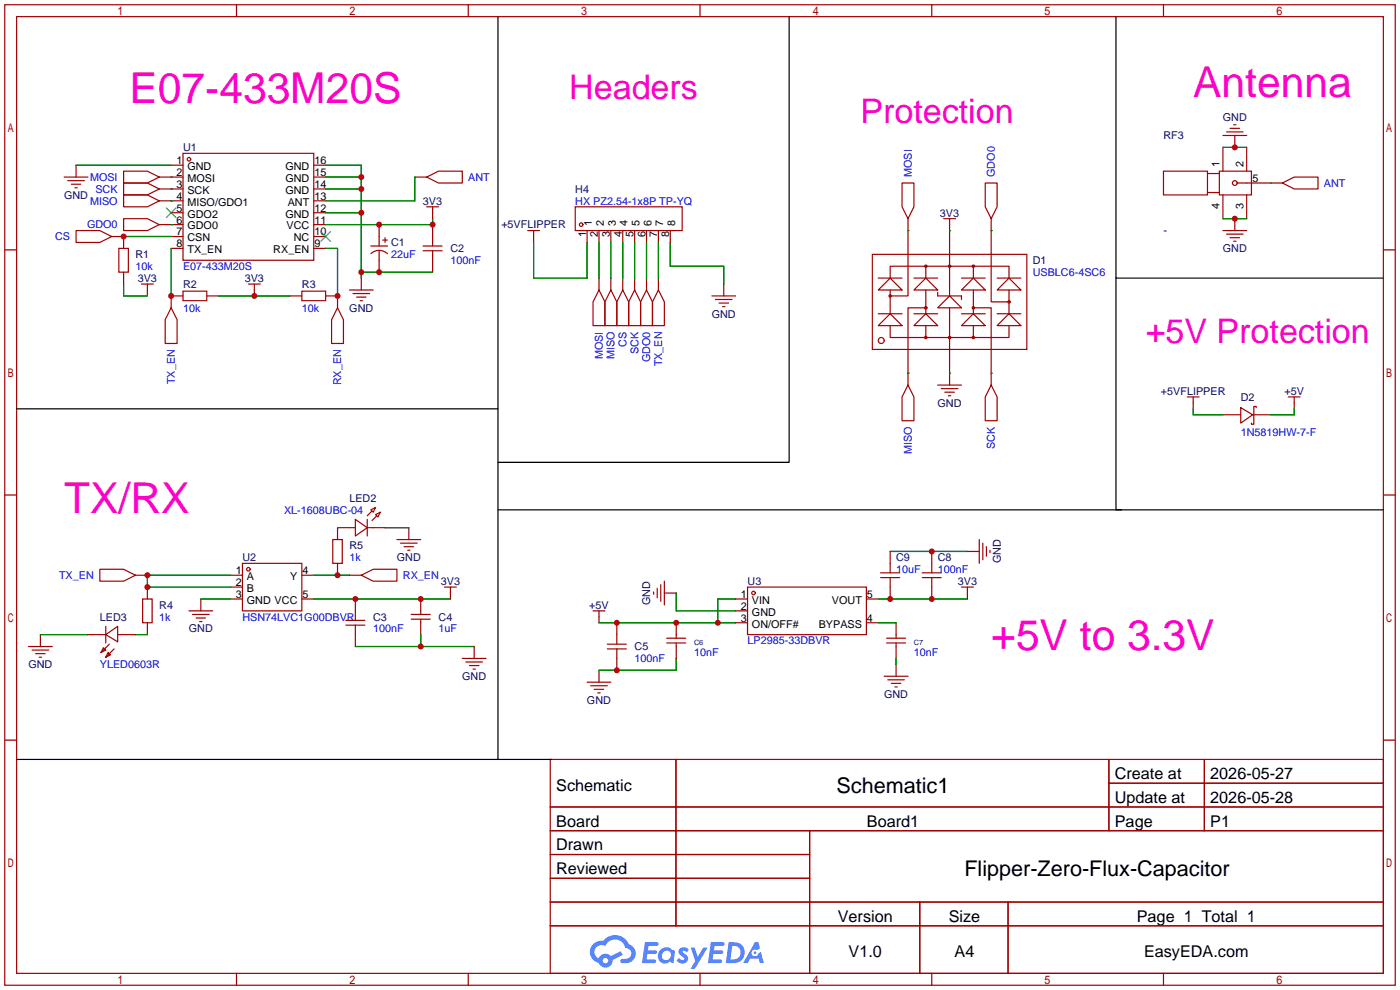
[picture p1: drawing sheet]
<svg xmlns="http://www.w3.org/2000/svg" width="299mm" height="212mm" viewBox="0 0 299 212" stroke-linecap="round" stroke-linejoin="round" font-family="sans-serif">
<g fill="none" stroke="#a10000" stroke-width=".25">
<path d="M1 1h297.2v209.6h-297.2zM3.6 3.6h292.1v204.4h-292.1zM50.5 1v2.6M100.1 1v2.6M149.6 1v2.6M199.1 1v2.6M248.7 1v2.6M1 53.4h2.6M295.7 53.4h2.5M1 105.8h2.6M295.7 105.8h2.5M1 158.2h2.6"/>
<path d="M295.7 158.2h2.5M117.6 162.3h178.1v45.7h-178.1zM117.6 172.5h178.1M117.6 177.5h178.1M144.5 162.3v35.6M173 177.5v30.5M237 162.3v15.2M237 167.4h58.7M257.4 162.3v15.2M117.6 182.6h55.4M117.6 192.8h178.1M117.6 187.7h55.4"/>
<path d="M117.6 197.9h178.1M196.6 192.8v15.2M215.4 192.8v15.2M50.5 208v2.6M100.1 208v2.6M149.6 208v2.6M199.1 208v2.6M248.7 208v2.6"/>
</g>
<g fill="#5487ff">
<path d="M145.3 202.7a1.3 1.3 0 0 1 1.9 .3l-.4 .6a.54 .54 0 0 0-.9-.2l.1 .2a1.34 1.34 0 0 1 .9 1.8 1.47 1.47 0 0 1-2.3-.1l.5-.6 .8 .5a.31 .31 0 0 0 .4-.3 .31 .31 0 0 0-.3-.4 1.12 1.12 0 0 1-.7-1.8z"/>
<path d="M147.6 202.5h.9l.6 2 1.2-2h.9l-2.7 4.6h-.9l1-1.7z"/>
<path d="M137.8 201.4h1.7a1.31 1.31 0 0 1 1.2 .2 .4 .4 0 0 1-.3 .5l-1.8 .1-.1 .9h1.6a.4 .4 0 0 1 .4 .4 .4 .4 0 0 1-.5 .4h-1.6l-.2 1.2h1.4a.46 .46 0 0 1 .5 0 .46 .46 0 0 1 .1 .5l-.4 .2h-2.6z"/>
<path d="M151.9 201.4h1.7a1.32 1.32 0 0 1 1.2 .2 .39 .39 0 0 1-.3 .5l-1.8 .1-.1 .9h1.6a.4 .4 0 0 1 .4 .4 .4 .4 0 0 1-.4 .4h-1.7l-.2 1.2h1.4a.46 .46 0 0 1 .5 0 .46 .46 0 0 1 .1 .5l-.4 .2h-2.6z"/>
<path d="M161.3 201.4h.8l.3 1.3-.6 .4a.75 .75 0 0 0-1.1 .3 .75 .75 0 0 0 .5 1 .75 .75 0 0 0 .9-.7l.5-.2 .6 2.3h-.8l-.3-.9h-1.8l-.5 .9h-1z"/>
<path d="M155.7 201.4l-.6 4.4h1.5a2.27 2.27 0 0 0 2.6-2.2 2.27 2.27 0 0 0-2.7-2.2zM156.5 202.1a1.5 1.5 0 0 1 1.8 1.6 1.5 1.5 0 0 1-1.9 1.4h-.3z"/>
<path d="M141.2 203a1.6 1.6 0 0 0-.3 2.3 1.6 1.6 0 0 0 2.3 .2l.7 .3 .3-2.4-.1-.3-.5-.1a1.58 1.58 0 0 0-2.4 0zM141.8 203.5a.98 .98 0 0 1 1.6 .4 .98 .98 0 0 1-1.1 1.3 .94 .94 0 0 1-.9-.7 .94 .94 0 0 1 .4-1z"/>
<path d="M126.8 201.8a2.37 2.37 0 0 0 1.1 4 1.54 1.54 0 0 0 1.8 1 1.54 1.54 0 0 0 1.2-1.6l2.2-1.1-.5-.8-2 1a1.57 1.57 0 0 0-2.7 .5 1.5 1.5 0 0 1-.7-2.1 1.5 1.5 0 0 1 2.2-.5 2.23 2.23 0 0 1 2.3-1.4 2.23 2.23 0 0 1 2 1.8 1.16 1.16 0 0 1 1.2 1.1 1.16 1.16 0 0 1-1.1 1.2h-.7a.47 .47 0 0 0-.5 .4 .47 .47 0 0 0 .4 .5 2.17 2.17 0 0 0 2.5-.9 2.17 2.17 0 0 0-.3-2.7l-.8-.4a3.2 3.2 0 0 0-5.5-.7l-1.1 .1zM128.8 205.3a.6 .6 0 0 1 1.2 0 .6 .6 0 0 1-1.2 0z"/>
<circle cx="161.4" cy="203.6" r=".28"/>
</g>
<g fill="none" stroke="#a10000" stroke-width=".25">
<path d="M13.7 37.8h5.1M14.5 38.6h3.5M15.2 39.4h2.1M16.3 35.3v2.5M26.4 39.1h5.1l2.5 1.3-2.5 1.3h-5.1zM26.4 36.6h5.1l2.5 1.2-2.5 1.3h-5.1zM34 37.8h5.1M36.6 35.3h2.5M39.1 32.8h28v22.8h-28zM67.1 35.3h2.5M67.1 37.8h2.5M88.6 37.8h2.6"/>
<path d="M91.2 37.8l2.5-1.2h5.1v2.5h-5.1zM192.8 39.1h2.5v5.1l-1.2 2.5-1.3-2.5zM210.6 39.1h2.5v5.1l-1.3 2.5-1.2-2.5zM248.7 36.6h9.4v5.1h-9.4zM258.1 37.1h2.5M260.6 36.6h6.9v5.1h-6.9zM261.4 31.5v5.1M261.4 29h5M262.1 28.2h3.6M262.9 27.4h2M263.7 26.7h.5M263.9 29v2.5"/>
<path d="M264.4 39.1h9.7M266.4 31.5v5.1M274.1 39.1l2.5-1.3h5.1v2.6h-5.1zM16 40.1h.5M16.3 49.3h5l2.6 1.2-2.6 1.3h-5zM23.9 50.5h2.5v2.6M25.4 53.1h2v5.1h-2zM26.4 41.7h5.1l2.5 1.2-2.5 1.3h-5.1zM26.4 46.7h5.1l2.5 1.3-2.5 1.3h-5.1zM26.4 58.2v2.5M34 40.4h5.1M34 42.9h5.1"/>
<path d="M34 48h5.1M36.6 45.5h2.5M36.6 50.5h2.5M36.6 53.1h2.5M67.1 40.4h2.5M67.1 42.9h2.5M67.1 45.5h2.5M67.1 48h2.5M67.1 50.5h2.5M67.1 53.1h2.5M77.2 59.4v2.6M79.2 52.6h3.6"/>
<path d="M79.3 54.2a2.54 2.54 0 0 1 3.5 0M81 48v4.6M81 53.6v4.6M81.8 51.3h1M82.3 50.8v1M90.4 52.6h4.1M90.4 53.6h4.1M91.2 44.2h2.5M92.5 44.2v2.5M92.5 48v4.6M92.5 53.6v4.6M112.8 49.3h2.5"/>
<path d="M114 49.3v2.5M122.9 44.2h22.9v5.1h-22.9zM125.5 49.3v2.5M128 49.3v2.5M128 59.4v2.6M130.6 49.3v2.5M130.6 59.4v2.6M133.1 49.3v2.5M133.1 59.4v2.6M135.6 49.3v2.5M135.6 59.4v2.6M138.2 49.3v2.5"/>
<path d="M138.2 59.4v2.6M140.7 49.3v2.5M140.7 59.4v2.6M143.3 49.3v2.5M186.4 54.4h33.1v20.3h-33.1zM187.7 59.4h5.1M190.2 59.4v-2.5h25.4v2.5M194.1 46.7v16.5h-3.9M195.3 59.4h5.1M197.9 56.9v2.5M201.7 46.7h2.5M202.9 46.7v16.5"/>
<path d="M205.5 59.4h5.1M208 56.9v2.5M211.8 46.7v17.8h3.8M213.1 59.4h5.1M258.1 41.1h2.5M261.4 49.3h5M261.4 41.7v5M262.1 50h3.6M262.9 50.8h2M263.7 51.6h.5M263.9 46.7v2.6M266.4 41.7v5"/>
<path d="M30.2 60.7h2.6M31.5 60.7v2.5M36.6 65.8l1.2 2.5v5.1h-2.5v-5.1zM39.1 62.2h5.1v2.1h-5.1zM39.1 63.2h-2.5v2.6M44.2 63.2h2.5M53.1 60.7h2.5M54.4 60.7v2.5M62 63.2h2.5M64.5 62.2h5.1v2.1h-5.1zM69.6 63.2h2.5v2.6M72.1 65.8l1.3 2.5v5.1h-2.5v-5.1z"/>
<path d="M74.7 62h5.1M75.4 62.7h3.6M76.2 63.5h2M77 64.3h.5M128 62l1.3 2.5v5.1h-2.6v-5.1zM130.6 62l1.2 2.5v5.1h-2.5v-5.1zM133.1 62l1.3 2.5v5.1h-2.6v-5.1zM135.6 62l1.3 2.5v5.1h-2.5v-5.1zM138.2 62l1.2 2.5v5.1h-2.5v-5.1zM140.7 62l1.3 2.5v5.1h-2.6v-5.1zM152.1 63.2h5.1M152.9 64h3.6"/>
<path d="M153.7 64.8h2M154.4 65.5h.5M154.7 60.7v2.5M187.7 69.6l2.5-2.5 2.6 2.5zM187.7 62l2.5-2.6 2.6 2.6zM187.7 67.1h5.1M190.2 69.6v2.5h25.4v-2.5M190.2 62v5.1M195.3 69.6l2.6-2.5 2.5 2.5zM195.3 62l2.6-2.6 2.5 2.6zM195.3 67.1h5.1M197.9 65.8h-3.8v16.5"/>
<path d="M197.9 62v5.1M197.9 69.6v2.5M200.4 65.8l2.5-2.6 2.6 2.6zM200.4 62.5v.7h5.1v.8M202.9 65.8v16.5M205.5 69.6l2.5-2.5 2.6 2.5zM205.5 62l2.5-2.6 2.6 2.6zM205.5 67.1h5.1M208 65.8h3.8v16.5M208 62v5.1M208 69.6v2.5M213.1 69.6l2.5-2.5 2.6 2.5z"/>
<path d="M213.1 62l2.5-2.6 2.6 2.6zM213.1 67.1h5.1M215.6 62v5.1M194.1 82.3l1.2 2.5v5.1h-2.5v-5.1zM200.4 82.3h5.1M201.2 83.1h3.5M201.9 83.8h2.1M202.7 84.6h.5M211.8 82.3l1.3 2.5v5.1h-2.5v-5.1zM253.7 84.8h2.6M255 84.8v2.6M261.4 88.6h3.8"/>
<path d="M265.2 87.1l2.5 1.5-2.5 1.8zM267.7 88.6h3.8M268.5 87.1v-.2h-.5v3.8h-.5v-.3M275.3 84.8h2.6M276.6 84.8v2.6M71.1 115.3h2.1v5.1h-2.1zM75.9 111l2.6 1.8-2.6 1.8zM75.9 112.8h-3.8v2.5M78.5 112.8h3.8M78.5 111v3.6M79.2 109l1.1-.5-.5 1zM79.5 109.2l-1 1"/>
<path d="M80.3 110l1-.5-.5 1zM80.5 110.2l-1 1.1M84.8 115.3h5.1M85.6 116.1h3.6M86.4 116.8h2M87.1 117.6h.5M87.4 112.8v2.5M190.2 117.9v4.5M199.1 117.9v4.5M206.8 117.9h2.5M209.3 115.3v5.1M210.1 116.1v3.5"/>
<path d="M210.8 116.8v2.1M211.6 117.6v.5M6.1 138.2h5.1M6.9 138.9h3.5M7.6 139.7h2.1M8.6 135.6v2.6M18.8 135.6h3.8M21.3 121.7h5.1l2.6 1.2-2.6 1.3h-5.1zM22.1 138.4l.5 .5-1 .5zM22.6 135.6l2.5-1.7v3.3zM22.6 133.9v3.5M23.1 139.4l.5 .6-1 .5z"/>
<path d="M23.4 137.7l-1.8 1.7M24.4 138.7l-1.8 1.8M25.1 135.6h3.9M29 122.9h2.5M30.5 128h2v5.1h-2zM31.5 125.5v2.5M31.5 133.1v2.5M40.4 130.6h5.1M41.1 131.3h3.6M41.9 132.1h2M42.7 132.8h.5M42.9 128v2.6"/>
<path d="M49.3 122.9h2.5M49.3 125.5h2.5M49.3 128h2.5M51.8 120.4h12.7v10.2h-12.7zM64.5 122.9h2.6M64.5 128h2.6M72.1 120.4v2.5M73.9 133.6h4.1M73.9 132.6h4.1M74.7 122.9h2.5M75.9 128v4.6M75.9 133.6v4.6"/>
<path d="M77.2 122.9l2.6-1.2h5v2.5h-5zM87.9 131.3h4M87.9 132.3h4M89.9 128v3.3M89.9 132.3v3.3M95 125.5h2.5M96.3 125.5v2.5M101.3 138.2v2.5M126.7 130.6h2.6M128 130.6v2.5M129.8 138.7h4.1M129.8 137.7h4.1"/>
<path d="M131.8 133.1v4.6M131.8 138.7v4.6M139.7 126.5v.5M140.5 125.7v2.1M141.2 125v3.5M142 126.7h2.5M142 124.2v5.1M142.5 137.4h4.1M142.5 136.4h4.1M144.5 133.1v3.3M144.5 137.4v3.3M157.2 128h2.6"/>
<path d="M157.2 130.6h2.6M157.2 133.1h2.6M159.8 125.5h25.4v10.1h-25.4zM185.2 128h2.5M185.2 133.1h2.5M188.2 123.4h4.1M188.2 122.4h4.1M189.5 137.4h4M189.5 136.4h4M190.2 123.4v4.6M191.5 133.1v3.3M191.5 137.4v3.3"/>
<path d="M197.1 123.4h4.1M197.1 122.4h4.1M199.1 123.4v4.6M205.5 125.5h2.5M206.8 125.5v2.5M8.4 140.5h.5M98.8 140.7h5.1M99.6 141.5h3.5M100.3 142.2h2.1M101.1 143h.5M125.5 145.8h5.1M126.2 146.6h3.6"/>
<path d="M127 147.3h2M127.8 148.1h.5M128 143.3v2.5M189 144.5h5.1M189.7 145.3h3.6M190.5 146.1h2M191.3 146.8h.5M191.5 142v2.5"/>
<circle cx="40.4" cy="34" r=".38"/>
<circle cx="263.9" cy="39.1" r=".51"/>
<circle cx="124.2" cy="48" r=".38"/>
<circle cx="197.9" cy="56.9" r=".25"/>
<circle cx="202.9" cy="56.9" r=".25"/>
<circle cx="208" cy="56.9" r=".25"/>
<circle cx="188.3" cy="72.8" r=".63"/>
<circle cx="190.2" cy="63.2" r=".25"/>
<circle cx="197.9" cy="65.8" r=".25"/>
<circle cx="197.9" cy="72.1" r=".25"/>
<circle cx="202.9" cy="72.1" r=".25"/>
<circle cx="208" cy="72.1" r=".25"/>
<circle cx="208" cy="65.8" r=".25"/>
<circle cx="215.6" cy="64.5" r=".25"/>
<circle cx="53.1" cy="121.7" r=".38"/>
<circle cx="161" cy="126.7" r=".38"/>
</g>
<g fill="none" stroke="#008700" stroke-width=".25">
<path d="M16.3 35.3h20.3M36.6 37.8h.1M69.6 35.3h7.6v24.1M69.6 37.8h7.6M88.6 37.8v5.1h-19M261.4 31.5h5M271.5 39.1h.1M26.4 50.5h10.2M36.6 40.4h.1M36.6 42.9h.1M36.6 48h.1M36.6 53.1v10.1"/>
<path d="M69.6 53.1h2.5v10.1M69.6 45.5h7.6M69.6 40.4h7.6M77.2 58.2h15.3M92.5 46.7v1.3h-22.9M114 51.8v7.6h11.5v-7.6M128 51.8v7.6M130.6 51.8v7.6M133.1 51.8v7.6M135.6 51.8v7.6M138.2 51.8v7.6M140.7 51.8v7.6"/>
<path d="M143.3 51.8v5.1h11.4v3.8M194.1 49.3h.1M202.9 49.3h.1M211.8 49.3h.1M261.4 46.7h5M26.4 60.7v2.5h5.1M46.7 63.2h15.3M194.1 79.8h.1M202.9 79.8h.1M211.8 79.8h.1M255 87.4v1.2h6.4M276.6 87.4v1.2h-5.1"/>
<path d="M72.1 112.8h.1M82.3 112.8h5.1M190.2 117.9h16.6M8.6 135.6h10.2M29 135.6h2.5M42.9 128h6.4M49.3 122.9h-17.8v2.6h17.8M67.1 128h29.2M67.1 122.9h7.6M75.9 138.2h25.4M89.9 135.6v2.6M128 133.1h29.2"/>
<path d="M144.5 126.7v3.9h12.7M157.2 128h-3.8v5.1M187.7 128h19.1M187.7 133.1h3.8M144.5 140.7v2.6h-16.5M191.5 140.7v1.3"/>
</g>
<path d="M35.6 44.4l2 2.1M37.6 44.4l-2 2.1M68.6 49.5l2 2.1M70.6 49.5l-2 2.1" fill="none" stroke="#3c3" stroke-width=".25"/>
<path d="M106.4 3.6v83.8h-102.8M168.7 3.6v95.2h-62.3M238.5 3.6v55.8h57.2M238.5 59.4v49.6h57.2M106.4 87.4v74.9h-102.8M106.4 109h133.4M106.4 162.3h11.5" fill="none" stroke="#000" stroke-width=".25"/>
<g fill="#c00">
<circle cx="26.4" cy="50.5" r=".63"/>
<circle cx="36.6" cy="63.2" r=".63"/>
<circle cx="54.4" cy="63.2" r=".63"/>
<circle cx="72.1" cy="63.2" r=".63"/>
<circle cx="92.5" cy="48" r=".63"/>
<circle cx="81" cy="48" r=".63"/>
<circle cx="77.2" cy="58.2" r=".63"/>
<circle cx="81" cy="58.2" r=".63"/>
<circle cx="77.2" cy="45.5" r=".63"/>
<circle cx="77.2" cy="40.4" r=".63"/>
<circle cx="77.2" cy="37.8" r=".63"/>
<circle cx="31.5" cy="125.5" r=".63"/>
<circle cx="31.5" cy="122.9" r=".63"/>
<circle cx="72.1" cy="122.9" r=".63"/>
<circle cx="75.9" cy="128" r=".63"/>
<circle cx="89.9" cy="128" r=".63"/>
<circle cx="89.9" cy="138.2" r=".63"/>
<circle cx="131.8" cy="133.1" r=".63"/>
<circle cx="144.5" cy="133.1" r=".63"/>
<circle cx="153.4" cy="133.1" r=".63"/>
<circle cx="131.8" cy="143.3" r=".63"/>
<circle cx="190.2" cy="128" r=".63"/>
<circle cx="199.1" cy="128" r=".63"/>
<circle cx="199.1" cy="117.9" r=".63"/>
<circle cx="263.9" cy="31.5" r=".63"/>
<circle cx="263.9" cy="46.7" r=".63"/>
</g>
<g font-size="9.1" fill="#f0c">
<text x="27.7" y="22.1">E07-433M20S</text>
<text x="255" y="20.8">Antenna</text>
<text x="13.7" y="109.7">TX/RX</text>
<text x="211.8" y="138.9">+5V to 3.3V</text>
</g>
<g font-size="7.3" fill="#f0c">
<text x="121.7" y="21.2">Headers</text>
<text x="183.9" y="26.2">Protection</text>
<text x="244.9" y="73.2">+5V Protection</text>
</g>
<g font-size="4.6">
<text x="178.8" y="169.4">Schematic1</text>
<text x="206.1" y="187.2">Flipper-Zero-Flux-Capacitor</text>
</g>
<g font-size="3.5">
<text x="238.3" y="166.5">Create at</text>
<text x="258.7" y="166.5">2026-05-27</text>
<text x="118.9" y="169.1">Schematic</text>
<text x="238.3" y="171.6">Update at</text>
<text x="258.7" y="171.6">2026-05-28</text>
<text x="118.9" y="176.7">Board</text>
<text x="185.3" y="176.7">Board1</text>
<text x="238.3" y="176.7">Page</text>
<text x="258.7" y="176.7">P1</text>
<text x="118.9" y="181.8">Drawn</text>
<text x="118.9" y="186.8">Reviewed</text>
<text x="179.1" y="197">Version</text>
<text x="202.8" y="197">Size</text>
<text x="243" y="197">Page 1 Total 1</text>
<text x="181.4" y="204.6">V1.0</text>
<text x="204" y="204.6">A4</text>
<text x="244.5" y="204.6">EasyEDA.com</text>
</g>
<g font-size="2.3" fill="#000080">
<text x="248.7" y="29.8">RF3</text>
<text x="261.3" y="26">GND</text>
<text x="39.1" y="32.3">U1</text>
<text x="122.9" y="41.2">H4</text>
<text x="13.7" y="42.5">GND</text>
<text x="90.4" y="43.7">3V3</text>
<text x="200.9" y="46.3">3V3</text>
<text x="83.6" y="52.6">C1</text>
<text x="96.3" y="53.9">C2</text>
<text x="107.1" y="48.8">+5VFLIPPER</text>
<text x="261.3" y="53.9">GND</text>
<text x="29" y="55.2">R1</text>
<text x="220.7" y="56.4">D1</text>
<text x="29.4" y="60.2">3V3</text>
<text x="39.1" y="61.5">R2</text>
<text x="52.3" y="60.2">3V3</text>
<text x="64.5" y="61.5">R3</text>
<text x="74.7" y="66.6">GND</text>
<text x="152.1" y="67.9">GND</text>
<text x="200.4" y="86.9">GND</text>
<text x="248.1" y="84.4">+5VFLIPPER</text>
<text x="265.2" y="85.6">D2</text>
<text x="274.5" y="84.4">+5V</text>
<text x="74.7" y="107.2">LED2</text>
<text x="51.8" y="119.9">U2</text>
<text x="74.7" y="117.4">R5</text>
<text x="84.8" y="119.9">GND</text>
<text x="191.5" y="119.9">C9</text>
<text x="200.4" y="119.9">C8</text>
<text x="94.2" y="125">3V3</text>
<text x="159.8" y="125">U3</text>
<text x="204.7" y="125">3V3</text>
<text x="213.9" y="120.4" transform="rotate(-90 213.9 120.4)">GND</text>
<text x="34" y="130.1">R4</text>
<text x="125.9" y="130.1">+5V</text>
<text x="139" y="129.3" transform="rotate(-90 139 129.3)">GND</text>
<text x="21.3" y="132.6">LED3</text>
<text x="40.4" y="135.2">GND</text>
<text x="79.8" y="132.6">C3</text>
<text x="93.7" y="132.6">C4</text>
<text x="6.1" y="142.8">GND</text>
<text x="135.6" y="139">C5</text>
<text x="98.8" y="145.3">GND</text>
<text x="189" y="149.1">GND</text>
<text x="125.5" y="150.4">GND</text>
</g>
<g font-size="2.3">
<text x="37.7" y="35.1">1</text>
<text x="67.2" y="35.1">16</text>
<text x="260.6" y="35.8" transform="rotate(-90 260.6 35.8)">1</text>
<text x="265.7" y="35.8" transform="rotate(-90 265.7 35.8)">2</text>
<text x="37.7" y="37.6">2</text>
<text x="37.7" y="40.2">3</text>
<text x="40.1" y="36.3">GND</text>
<text x="40.1" y="38.9">MOSI</text>
<text x="40.1" y="41.4">SCK</text>
<text x="61" y="41.4">GND</text>
<text x="61" y="38.9">GND</text>
<text x="61" y="36.3">GND</text>
<text x="67.2" y="40.2">14</text>
<text x="67.2" y="37.6">15</text>
<text x="267.7" y="38.9">5</text>
<text x="37.7" y="42.7">4</text>
<text x="37.7" y="45.2">5</text>
<text x="37.7" y="47.8">6</text>
<text x="40.1" y="44">MISO/GDO1</text>
<text x="40.1" y="46.5">GDO2</text>
<text x="61" y="46.5">GND</text>
<text x="61.5" y="44">ANT</text>
<text x="67.2" y="47.8">11</text>
<text x="67.2" y="45.2">12</text>
<text x="67.2" y="42.7">13</text>
<text x="260.6" y="44.7" transform="rotate(-90 260.6 44.7)">4</text>
<text x="265.7" y="44.7" transform="rotate(-90 265.7 44.7)">3</text>
<text x="37.7" y="50.3">7</text>
<text x="37.7" y="52.9">8</text>
<text x="40.1" y="49">GDO0</text>
<text x="40.1" y="51.6">CSN</text>
<text x="61.2" y="49">VCC</text>
<text x="62.8" y="51.6">NC</text>
<text x="67.2" y="52.9">9</text>
<text x="67.2" y="50.3">10</text>
<text x="125.2" y="50.7" transform="rotate(-90 125.2 50.7)">1</text>
<text x="126.5" y="48.3" transform="rotate(-90 126.5 48.3)">1</text>
<text x="127.8" y="50.7" transform="rotate(-90 127.8 50.7)">2</text>
<text x="129.1" y="48.3" transform="rotate(-90 129.1 48.3)">2</text>
<text x="130.3" y="50.7" transform="rotate(-90 130.3 50.7)">3</text>
<text x="131.6" y="48.3" transform="rotate(-90 131.6 48.3)">3</text>
<text x="132.9" y="50.7" transform="rotate(-90 132.9 50.7)">4</text>
<text x="134.1" y="48.3" transform="rotate(-90 134.1 48.3)">4</text>
<text x="135.4" y="50.7" transform="rotate(-90 135.4 50.7)">5</text>
<text x="136.7" y="48.3" transform="rotate(-90 136.7 48.3)">5</text>
<text x="137.9" y="50.7" transform="rotate(-90 137.9 50.7)">6</text>
<text x="139.2" y="48.3" transform="rotate(-90 139.2 48.3)">6</text>
<text x="140.5" y="50.7" transform="rotate(-90 140.5 50.7)">7</text>
<text x="141.8" y="48.3" transform="rotate(-90 141.8 48.3)">7</text>
<text x="143" y="50.7" transform="rotate(-90 143 50.7)">8</text>
<text x="144.3" y="48.3" transform="rotate(-90 144.3 48.3)">8</text>
<text x="40.1" y="54.1">TX_EN</text>
<text x="58.4" y="54.1">RX_EN</text>
<text x="50.4" y="122.7">1</text>
<text x="50.4" y="125.2">2</text>
<text x="52.8" y="124">A</text>
<text x="62" y="124">Y</text>
<text x="64.6" y="122.7">4</text>
<text x="50.4" y="127.8">3</text>
<text x="52.8" y="126.5">B</text>
<text x="52.8" y="129.1">GND VCC</text>
<text x="64.6" y="127.8">5</text>
<text x="158.4" y="127.8">1</text>
<text x="158.4" y="130.3">2</text>
<text x="160.7" y="129.1">VIN</text>
<text x="160.7" y="131.6">GND</text>
<text x="177.8" y="129.1">VOUT</text>
<text x="185.3" y="127.8">5</text>
<text x="158.4" y="132.9">3</text>
<text x="160.7" y="134.1">ON/OFF#</text>
<text x="175" y="134.1">BYPASS</text>
<text x="185.3" y="132.9">4</text>
</g>
<g font-size="2.3" fill="#00f">
<text x="19.2" y="38.7">MOSI</text>
<text x="20.4" y="41.2">SCK</text>
<text x="100.1" y="38.7">ANT</text>
<text x="194.9" y="37.8" transform="rotate(-90 194.9 37.8)">MOSI</text>
<text x="212.6" y="37.8" transform="rotate(-90 212.6 37.8)">GDO0</text>
<text x="283" y="39.9">ANT</text>
<text x="19.2" y="43.7">MISO</text>
<text x="122.9" y="43.7">HX PZ2.54-1x8P TP-YQ</text>
<text x="11.8" y="51.4">CS</text>
<text x="18.6" y="48.8">GDO0</text>
<text x="248.7" y="50.1">-</text>
<text x="29" y="57.7">10k</text>
<text x="39.1" y="57.7">E07-433M20S</text>
<text x="83.6" y="55.2">22uF</text>
<text x="96.3" y="56.4">100nF</text>
<text x="220.7" y="59">USBLC6-4SC6</text>
<text x="39.1" y="66.6">10k</text>
<text x="64.5" y="66.6">10k</text>
<text x="128.8" y="76.8" transform="rotate(-90 128.8 76.8)">MOSI</text>
<text x="131.4" y="76.8" transform="rotate(-90 131.4 76.8)">MISO</text>
<text x="133.9" y="74.1" transform="rotate(-90 133.9 74.1)">CS</text>
<text x="136.4" y="75.6" transform="rotate(-90 136.4 75.6)">SCK</text>
<text x="139" y="77.4" transform="rotate(-90 139 77.4)">GDO0</text>
<text x="37.4" y="82.1" transform="rotate(-90 37.4 82.1)">TX_EN</text>
<text x="72.9" y="82.4" transform="rotate(-90 72.9 82.4)">RX_EN</text>
<text x="141.5" y="78.3" transform="rotate(-90 141.5 78.3)">TX_EN</text>
<text x="212.6" y="95.9" transform="rotate(-90 212.6 95.9)">SCK</text>
<text x="265.2" y="93.3">1N5819HW-7-F</text>
<text x="194.9" y="97.1" transform="rotate(-90 194.9 97.1)">MISO</text>
<text x="60.7" y="109.8">XL-1608UBC-04</text>
<text x="74.7" y="119.9">1k</text>
<text x="12.6" y="123.7">TX_EN</text>
<text x="86.1" y="123.7">RX_EN</text>
<text x="191.5" y="122.5">10uF</text>
<text x="200.4" y="122.5">100nF</text>
<text x="34" y="132.6">1k</text>
<text x="51.8" y="132.6">HSN74LVC1G00DBVR</text>
<text x="79.8" y="135.2">100nF</text>
<text x="93.7" y="135.2">1uF</text>
<text x="159.8" y="137.7">LP2985-33DBVR</text>
<text x="21.3" y="142.8">YLED0603R</text>
<text x="135.6" y="141.5">100nF</text>
<text x="148.3" y="140.3">10nF</text>
<text x="195.3" y="140.3">10nF</text>
</g>
<g font-size="1.6" fill="#000080">
<text x="148.3" y="137.9">C6</text>
<text x="195.3" y="137.9">C7</text>
</g>
</svg>
